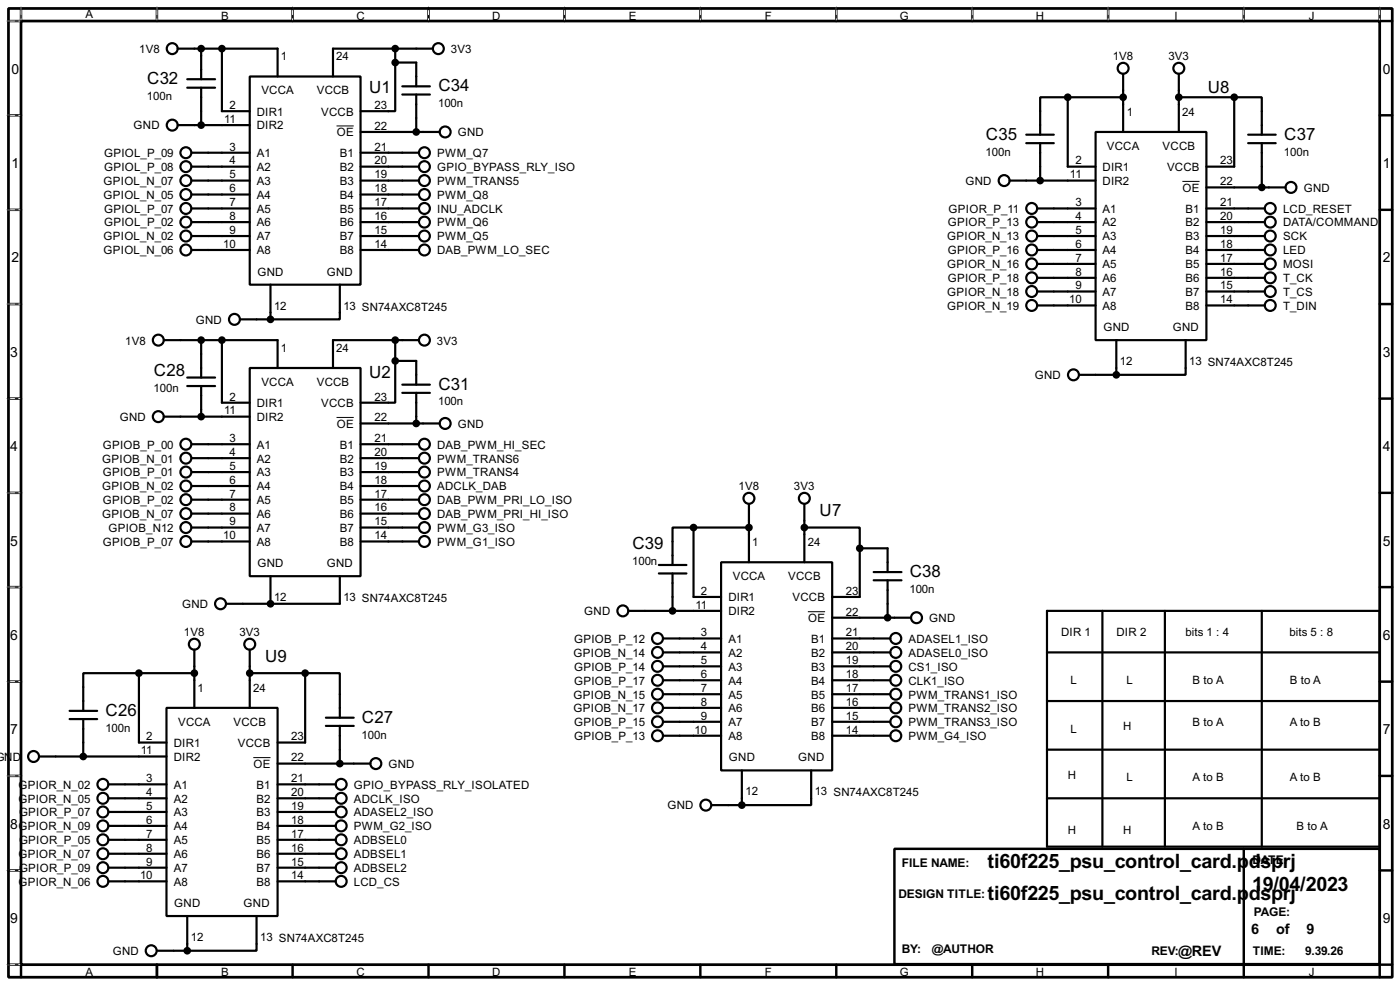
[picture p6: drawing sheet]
<svg xmlns="http://www.w3.org/2000/svg" width="256mm" height="180mm" viewBox="0 0 256 180" stroke-linecap="round" stroke-linejoin="round" font-family="sans-serif">
<path d="M1.6 1.6h253.5v177.3h-253.5zM3.9 3.9h248.9v172.7h-248.9z" fill="none" stroke="#000" stroke-width=".5"/>
<g fill="none" stroke="#000" stroke-width=".45">
<path d="M3.9 1.6v2.3h-2.3M28.8 1.6v2.3M53.6 1.6v2.3M78.5 1.6v2.3M103.4 1.6v2.3M128.3 1.6v2.3M153.2 1.6v2.3M178.1 1.6v2.3M203 1.6v2.3M227.9 1.6v2.3M252.8 1.6v2.3h2.3M1.6 21.1h2.3"/>
<path d="M1.6 38.4h2.3M252.8 21.1h2.3M252.8 38.4h2.3M1.6 55.7h2.3M252.8 55.7h2.3M1.6 73h2.3M252.8 73h2.3M1.6 90.2h2.3M252.8 90.2h2.3M1.6 107.5h2.3M252.8 107.5h2.3M1.6 124.8h2.3"/>
<path d="M252.8 124.8h2.3M1.6 142h2.3M1.6 159.3h2.3M163.9 155.4h88.9v21.1h-88.9zM227.9 155.4v21.1M252.8 142h2.3M252.8 159.3h2.3M1.6 176.6h2.3v2.3M28.8 176.6v2.3M53.6 176.6v2.3M78.5 176.6v2.3M103.4 176.6v2.3"/>
<path d="M128.3 176.6v2.3M153.2 176.6v2.3M178.1 176.6v2.3M203 176.6v2.3M227.9 176.6v2.3M255.1 176.6h-2.3v2.3"/>
</g>
<g fill="none" stroke="#fff" stroke-width=".18">
<path d="M1.3 3.9h2.3M3.9 1.3v2.3M28.8 1.3v2.3M53.6 1.3v2.3M78.5 1.3v2.3M103.4 1.3v2.3M128.3 1.3v2.3M153.2 1.3v2.3M178.1 1.3v2.3M203 1.3v2.3M227.9 1.3v2.3M252.8 1.3v2.3"/>
<path d="M1.3 21.1h2.3M1.3 38.4h2.3M1.3 55.7h2.3M1.3 73h2.3M1.3 90.2h2.3M1.3 107.5h2.3M1.3 124.8h2.3M1.3 142h2.3M1.3 159.3h2.3M1.3 176.6h2.3"/>
</g>
<g fill="none" stroke="#000" stroke-width=".18" stroke-dasharray=".5 1">
<path d="M1.3 3.9h2.3M3.9 1.3v2.3M28.8 1.3v2.3M53.6 1.3v2.3M78.5 1.3v2.3M103.4 1.3v2.3M128.3 1.3v2.3M153.2 1.3v2.3M178.1 1.3v2.3M203 1.3v2.3M227.9 1.3v2.3M252.8 1.3v2.3"/>
<path d="M1.3 21.1h2.3M1.3 38.4h2.3M1.3 55.7h2.3M1.3 73h2.3M1.3 90.2h2.3M1.3 107.5h2.3M1.3 124.8h2.3M1.3 142h2.3M1.3 159.3h2.3M1.3 176.6h2.3"/>
</g>
<g fill="none" stroke="#000" stroke-width=".4">
<path d="M32.6 8.9h18.3v5.1M34.3 14.5h5.1M34.3 16.1h5.1M36.9 8.9v5.6M36.9 16.1v6.8M40.7 8.9v11.5h5.1M45.8 14h20.3v38.1h-20.3zM72.4 11.5v8.9h-6.3M72.4 11.5h3.9v4.3M72.4 8.9v2.6M73.7 15.8h5.1M73.7 17.3h5.1"/>
<path d="M76.3 17.3v6.9M79.3 8.9h-18.3v5.1M195.6 17.8h-5v6.9M195.6 17.8v12.7h5.1M195.6 17.8h10.2M205.8 13.5v10.7M216 13.5v10.7M216 17.8h10.1M226.1 17.8h5.1v6.9M226.1 17.8v12.7h-5.1M32.6 22.9h13.2M35.1 28h10.7"/>
<path d="M35.1 33.1h10.7M35.1 30.5h10.7M35.1 38.2h10.7M35.1 35.6h10.7M66.1 28h10.7M66.1 33.1h10.7M66.1 30.5h10.7M66.1 38.2h10.7M66.1 35.6h10.7M66.1 24.2h14.5M185 33.1h15.7M188 24.7h5.1"/>
<path d="M188 26.2h5.1M190 38.2h10.7M190.6 26.2v6.9M200.7 24.2h20.3v38.1h-20.3zM221 38.2h10.7M221 34.3h14.5M228.7 24.7h5M228.7 26.2h5M231.2 26.2v8.1M35.1 40.7h10.7M35.1 43.2h10.7M35.1 45.8h10.7"/>
<path d="M44 58.5h5.6M49.6 52.1v6.4M62.3 52.1v6.4h-12.7M66.1 40.7h10.7M66.1 43.2h10.7M66.1 45.8h10.7M190 40.7h10.7M190 43.2h10.7M190 45.8h10.7M190 55.9h10.7M190 53.4h10.7M190 50.9h10.7"/>
<path d="M190 48.3h10.7M221 40.7h10.7M221 43.2h10.7M221 45.8h10.7M221 55.9h10.7M221 53.4h10.7M221 50.9h10.7M221 48.3h10.7M30 62.3h20.9v5.1M30 76.3h15.8M34.3 69.1h5.1M34.3 70.7h5.1"/>
<path d="M36.9 62.3v6.8M36.9 70.7v5.6M40.7 62.3v11.4h5.1M45.8 67.4h20.3v38.1h-20.3zM66.1 77.5h14.5M72.4 66.1v7.6h-6.3M72.4 66.1h3.9v4.3M72.4 62.3v3.8M73.7 70.4h5.1M73.7 71.9h5.1M76.3 71.9v5.6M76.8 62.3h-15.8v5.1"/>
<path d="M197.7 68.6h6.8M204.5 62.3v6.3M217.2 62.3v6.3h-12.7M35.1 83.9h10.7M35.1 81.3h10.7M35.1 86.4h10.7M35.1 91.5h10.7M35.1 89h10.7M35.1 94h10.7M35.1 96.6h10.7M35.1 99.1h10.7M66.1 83.9h10.7"/>
<path d="M66.1 81.3h10.7M66.1 86.4h10.7M66.1 91.5h10.7M66.1 89h10.7M66.1 94h10.7M66.1 96.6h10.7M66.1 99.1h10.7M127.1 96.6h-3.9v6.8M127.1 96.6h10.1M127.1 96.6v12.7h5M137.2 92.3v10.6M147.4 96.6h10.1v3.8"/>
<path d="M147.4 92.3v10.6M35.6 118.9v10.7M45.8 118.9v10.7M49.6 105.5v5M62.3 105.5v5h-20.8M115.1 111.8h17M120.7 103.4h5.1M120.7 105h5.1M121.5 119.4h10.6M121.5 116.9h10.6M123.2 105v6.8M132.1 102.9h20.4v38.1h-20.4z"/>
<path d="M152.5 119.4h10.6M152.5 116.9h10.6M152.5 113.1h14.4M157.5 100.4v8.9h-5M157.5 100.4h5.1v4.3M160.1 104.7h5.1M160.1 106.2h5.1M162.6 106.2v6.9M191.8 119.4h61M191.8 111.8h61v43.2h-61zM202 111.8v43.2M213.4 111.8v43.2"/>
<path d="M231.2 111.8v43.2M7.2 138.5h23.3M12.8 130.1h5M12.8 131.6h5M15.3 131.6v6.9M25.5 123.2h-10.2v6.9M25.5 123.2v12.7h5M25.5 123.2h10.1M30.5 129.6h20.4v38.1h-20.4zM45.8 123.2h10.1M50.9 139.8h17M55.9 123.2h6.4v8.2"/>
<path d="M55.9 123.2v12.7h-5M59.7 131.4h5.1M59.7 132.9h5.1M62.3 132.9v6.9M121.5 122h10.6M121.5 124.5h10.6M121.5 127.1h10.6M121.5 129.6h10.6M121.5 132.1h10.6M121.5 134.7h10.6M152.5 122h10.6M152.5 124.5h10.6"/>
<path d="M152.5 127.1h10.6M152.5 129.6h10.6M152.5 132.1h10.6M152.5 134.7h10.6M191.8 128.3h61M191.8 137.2h61M19.9 158.8h10.6M19.9 156.3h10.6M19.9 153.7h10.6M19.9 143.6h10.6M19.9 146.1h10.6M19.9 148.6h10.6"/>
<path d="M19.9 151.2h10.6M50.9 158.8h10.6M50.9 156.3h10.6M50.9 153.7h10.6M50.9 143.6h10.6M50.9 146.1h10.6M50.9 148.6h10.6M50.9 151.2h10.6M130.4 147.4h5.5M135.9 141v6.4M148.6 141v6.4h-12.7M191.8 146.1h61"/>
<path d="M19.9 161.3h10.6M28.8 174h5.5M34.3 167.7v6.3M47 167.7v6.3h-12.7M50.9 161.3h10.6"/>
<circle cx="31.5" cy="8.9" r="1"/>
<circle cx="80.3" cy="8.9" r="1"/>
<circle cx="205.7" cy="12.5" r="1"/>
<circle cx="215.9" cy="12.5" r="1"/>
<circle cx="31.5" cy="22.9" r="1"/>
<circle cx="34" cy="33.1" r="1"/>
<circle cx="34" cy="28" r="1"/>
<circle cx="34" cy="30.5" r="1"/>
<circle cx="34" cy="35.6" r="1"/>
<circle cx="34" cy="38.2" r="1"/>
<circle cx="77.7" cy="30.5" r="1"/>
<circle cx="77.7" cy="35.6" r="1"/>
<circle cx="77.7" cy="28" r="1"/>
<circle cx="77.7" cy="33.1" r="1"/>
<circle cx="77.7" cy="38.2" r="1"/>
<circle cx="81.5" cy="24.2" r="1"/>
<circle cx="183.9" cy="33.1" r="1"/>
<circle cx="189" cy="38.2" r="1"/>
<circle cx="232.7" cy="38.2" r="1"/>
<circle cx="236.5" cy="34.3" r="1"/>
<circle cx="34" cy="45.8" r="1"/>
<circle cx="34" cy="40.7" r="1"/>
<circle cx="34" cy="43.2" r="1"/>
<circle cx="42.9" cy="58.5" r="1"/>
<circle cx="77.7" cy="45.8" r="1"/>
<circle cx="77.7" cy="40.7" r="1"/>
<circle cx="77.7" cy="43.2" r="1"/>
<circle cx="189" cy="43.2" r="1"/>
<circle cx="189" cy="48.3" r="1"/>
<circle cx="189" cy="40.7" r="1"/>
<circle cx="189" cy="45.8" r="1"/>
<circle cx="189" cy="50.9" r="1"/>
<circle cx="189" cy="55.9" r="1"/>
<circle cx="189" cy="53.4" r="1"/>
<circle cx="232.7" cy="43.2" r="1"/>
<circle cx="232.7" cy="48.3" r="1"/>
<circle cx="232.7" cy="45.8" r="1"/>
<circle cx="232.7" cy="40.7" r="1"/>
<circle cx="232.7" cy="50.9" r="1"/>
<circle cx="232.7" cy="55.9" r="1"/>
<circle cx="232.7" cy="53.4" r="1"/>
<circle cx="29" cy="62.3" r="1"/>
<circle cx="29" cy="76.3" r="1"/>
<circle cx="77.7" cy="62.3" r="1"/>
<circle cx="81.5" cy="77.5" r="1"/>
<circle cx="196.6" cy="68.6" r="1"/>
<circle cx="34" cy="96.6" r="1"/>
<circle cx="34" cy="86.4" r="1"/>
<circle cx="34" cy="94" r="1"/>
<circle cx="34" cy="89" r="1"/>
<circle cx="34" cy="99.1" r="1"/>
<circle cx="34" cy="81.3" r="1"/>
<circle cx="34" cy="83.9" r="1"/>
<circle cx="34" cy="91.5" r="1"/>
<circle cx="77.7" cy="81.3" r="1"/>
<circle cx="77.7" cy="89" r="1"/>
<circle cx="77.7" cy="99.1" r="1"/>
<circle cx="77.7" cy="94" r="1"/>
<circle cx="77.7" cy="91.5" r="1"/>
<circle cx="77.7" cy="96.6" r="1"/>
<circle cx="77.7" cy="83.9" r="1"/>
<circle cx="77.7" cy="86.4" r="1"/>
<circle cx="137.2" cy="91.2" r="1"/>
<circle cx="147.3" cy="91.2" r="1"/>
<circle cx="35.6" cy="117.9" r="1"/>
<circle cx="40.4" cy="110.5" r="1"/>
<circle cx="45.7" cy="117.9" r="1"/>
<circle cx="114.1" cy="111.8" r="1"/>
<circle cx="120.4" cy="119.4" r="1"/>
<circle cx="120.4" cy="116.9" r="1"/>
<circle cx="164.1" cy="119.4" r="1"/>
<circle cx="164.1" cy="116.9" r="1"/>
<circle cx="167.9" cy="113.1" r="1"/>
<circle cx="6.1" cy="138.5" r="1"/>
<circle cx="68.8" cy="139.8" r="1"/>
<circle cx="120.4" cy="129.6" r="1"/>
<circle cx="120.4" cy="122" r="1"/>
<circle cx="120.4" cy="132.1" r="1"/>
<circle cx="120.4" cy="134.7" r="1"/>
<circle cx="120.4" cy="124.5" r="1"/>
<circle cx="120.4" cy="127.1" r="1"/>
<circle cx="164.1" cy="129.6" r="1"/>
<circle cx="164.1" cy="134.7" r="1"/>
<circle cx="164.1" cy="127.1" r="1"/>
<circle cx="164.1" cy="124.5" r="1"/>
<circle cx="164.1" cy="122" r="1"/>
<circle cx="164.1" cy="132.1" r="1"/>
<circle cx="18.8" cy="143.6" r="1"/>
<circle cx="18.8" cy="153.7" r="1"/>
<circle cx="18.8" cy="151.2" r="1"/>
<circle cx="18.8" cy="146.1" r="1"/>
<circle cx="18.8" cy="148.6" r="1"/>
<circle cx="18.8" cy="156.3" r="1"/>
<circle cx="18.8" cy="158.8" r="1"/>
<circle cx="62.5" cy="143.6" r="1"/>
<circle cx="62.5" cy="156.3" r="1"/>
<circle cx="62.5" cy="151.2" r="1"/>
<circle cx="62.5" cy="153.7" r="1"/>
<circle cx="62.5" cy="158.8" r="1"/>
<circle cx="62.5" cy="148.6" r="1"/>
<circle cx="62.5" cy="146.1" r="1"/>
<circle cx="129.3" cy="147.4" r="1"/>
<circle cx="18.8" cy="161.3" r="1"/>
<circle cx="27.7" cy="174" r="1"/>
<circle cx="62.5" cy="161.3" r="1"/>
</g>
<circle cx="49.6" cy="110.5" r=".2" fill="#000"/>
<path d="M61.7 23.1h3.1M216.6 33.2h3.2M61.7 76.4h3.1M148 112h3.2M46.4 138.7h3.2" fill="none" stroke="#000" stroke-width=".18"/>
<g fill="#000" stroke="#000" stroke-width=".4">
<circle cx="36.8" cy="8.9" r=".5"/>
<circle cx="40.6" cy="8.9" r=".5"/>
<circle cx="72.4" cy="8.9" r=".5"/>
<circle cx="72.4" cy="11.5" r=".5"/>
<circle cx="195.6" cy="17.8" r=".5"/>
<circle cx="205.7" cy="17.8" r=".5"/>
<circle cx="215.9" cy="17.8" r=".5"/>
<circle cx="226.1" cy="17.8" r=".5"/>
<circle cx="36.8" cy="22.9" r=".5"/>
<circle cx="76.2" cy="24.2" r=".5"/>
<circle cx="190.5" cy="33.1" r=".5"/>
<circle cx="231.1" cy="34.3" r=".5"/>
<circle cx="49.5" cy="58.5" r=".5"/>
<circle cx="36.8" cy="62.3" r=".5"/>
<circle cx="36.8" cy="76.3" r=".5"/>
<circle cx="40.6" cy="62.3" r=".5"/>
<circle cx="72.4" cy="66.1" r=".5"/>
<circle cx="72.4" cy="62.3" r=".5"/>
<circle cx="76.2" cy="77.5" r=".5"/>
<circle cx="204.5" cy="68.6" r=".5"/>
<circle cx="127" cy="96.6" r=".5"/>
<circle cx="137.2" cy="96.6" r=".5"/>
<circle cx="147.3" cy="96.6" r=".5"/>
<circle cx="49.5" cy="110.5" r=".5"/>
<circle cx="123.2" cy="111.8" r=".5"/>
<circle cx="157.5" cy="100.4" r=".5"/>
<circle cx="162.6" cy="113.1" r=".5"/>
<circle cx="15.2" cy="138.5" r=".5"/>
<circle cx="25.4" cy="123.2" r=".5"/>
<circle cx="35.6" cy="123.2" r=".5"/>
<circle cx="45.7" cy="123.2" r=".5"/>
<circle cx="55.9" cy="123.2" r=".5"/>
<circle cx="62.2" cy="139.8" r=".5"/>
<circle cx="135.9" cy="147.4" r=".5"/>
<circle cx="34.3" cy="174" r=".5"/>
</g>
<g font-size="4.1">
<text x="180.9" y="158.9">ti60f225_psu_control_card.p</text>
<text x="228.8" y="158.9">dsprj</text>
<text x="180.9" y="164.8">ti60f225_psu_control_card.p</text>
<text x="228.8" y="164.8">dsprj</text>
<text x="229.4" y="163">19/04/2023</text>
</g>
<g font-size="3.5">
<text x="27" y="15.5">C32</text>
<text x="67.6" y="17">U1</text>
<text x="80.3" y="16.7">C34</text>
<text x="221.3" y="17">U8</text>
<text x="180.6" y="25.6">C35</text>
<text x="235.3" y="25.6">C37</text>
<text x="28.2" y="68.8">C28</text>
<text x="67.6" y="69.1">U2</text>
<text x="80.3" y="71.3">C31</text>
<text x="150.2" y="94.5">U7</text>
<text x="115.9" y="100.5">C39</text>
<text x="166.7" y="105.6">C38</text>
<text x="48.6" y="121.2">U9</text>
<text x="19.4" y="131">C26</text>
<text x="66.3" y="132.3">C27</text>
</g>
<g font-size="3">
<text x="229.2" y="170.9">6</text>
<text x="233.8" y="170.9">of</text>
<text x="239.4" y="170.9">9</text>
<text x="215.9" y="174.9">@REV</text>
</g>
<g font-size="2.9">
<text x="2.1" y="13.5">0</text>
<text x="253.4" y="13.5">0</text>
<text x="2.1" y="30.7">1</text>
<text x="253.4" y="30.7">1</text>
<text x="2.1" y="48">2</text>
<text x="253.4" y="48">2</text>
<text x="1.9" y="65.3">3</text>
<text x="253.4" y="65.3">3</text>
<text x="1.9" y="82.5">4</text>
<text x="253.4" y="82.5">4</text>
<text x="1.9" y="99.9">5</text>
<text x="253.4" y="99.9">5</text>
<text x="1.9" y="117.1">6</text>
<text x="253.4" y="117.1">6</text>
<text x="1.9" y="134.4">7</text>
<text x="253.4" y="134.4">7</text>
<text x="1.9" y="151.7">8</text>
<text x="253.4" y="151.7">8</text>
<text x="1.9" y="168.9">9</text>
<text x="253.4" y="168.9">9</text>
</g>
<g font-size="2.5">
<text x="165.2" y="158.7">FILE NAME:</text>
<text x="229.4" y="158.2">DATE:</text>
<text x="164.6" y="164.3">DESIGN TITLE:</text>
<text x="229.7" y="167.6">PAGE:</text>
<text x="165.2" y="174.5">BY:</text>
<text x="170.7" y="174.5">@AUTHOR</text>
<text x="210.9" y="174.7">REV:</text>
<text x="229.5" y="174.7">TIME:</text>
<text x="239.1" y="174.7">9.39.26</text>
</g>
<g font-size="2.4">
<text x="15.6" y="3.4">A</text>
<text x="40.5" y="3.6">B</text>
<text x="65.3" y="3.6">C</text>
<text x="90.2" y="3.6">D</text>
<text x="115.2" y="3.6">E</text>
<text x="140.1" y="3.6">F</text>
<text x="164.8" y="3.6">G</text>
<text x="189.8" y="3.6">H</text>
<text x="215.1" y="3.6">I</text>
<text x="239.8" y="3.6">J</text>
<text x="25.5" y="9.7">1V8</text>
<text x="51.5" y="11.1">1</text>
<text x="61.6" y="11.1">24</text>
<text x="82.6" y="9.7">3V3</text>
<text x="203.9" y="11">1V8</text>
<text x="214.1" y="11">3V3</text>
<text x="47.9" y="17.3">VCCA</text>
<text x="58" y="17.3">VCCB</text>
<text x="24.5" y="23.7">GND</text>
<text x="26.9" y="18.3">100n</text>
<text x="41.1" y="22.5">11</text>
<text x="42.1" y="19.9">2</text>
<text x="47" y="21.2">DIR1</text>
<text x="47" y="23.7">DIR2</text>
<text x="58.8" y="21.2">VCCB</text>
<text x="68.6" y="19.9">23</text>
<text x="68.6" y="23.8">22</text>
<text x="80.3" y="19.6">100n</text>
<text x="206.4" y="21.2">1</text>
<text x="216.6" y="21.2">24</text>
<text x="19.1" y="28.8">GPIOL_P_09</text>
<text x="42.1" y="27.5">3</text>
<text x="47" y="28.8">A1</text>
<text x="61.7" y="25">OE</text>
<text x="62.2" y="28.8">B1</text>
<text x="68.6" y="27.5">21</text>
<text x="80.1" y="28.8">PWM_Q7</text>
<text x="83.9" y="25">GND</text>
<text x="180.6" y="28.5">100n</text>
<text x="202.8" y="27.5">VCCA</text>
<text x="213" y="27.5">VCCB</text>
<text x="235.2" y="28.5">100n</text>
<text x="19" y="33.9">GPIOL_N_07</text>
<text x="19.1" y="31.3">GPIOL_P_08</text>
<text x="42.1" y="30.1">4</text>
<text x="42.1" y="32.6">5</text>
<text x="42.1" y="35.2">6</text>
<text x="47" y="31.3">A2</text>
<text x="47" y="33.9">A3</text>
<text x="62.2" y="31.3">B2</text>
<text x="62.2" y="33.9">B3</text>
<text x="68.6" y="30.1">20</text>
<text x="68.6" y="32.6">19</text>
<text x="68.6" y="35.2">18</text>
<text x="80.1" y="33.9">PWM_TRANS5</text>
<text x="80.1" y="31.3">GPIO_BYPASS_RLY_ISO</text>
<text x="176.9" y="33.9">GND</text>
<text x="196" y="32.6">11</text>
<text x="197" y="30.1">2</text>
<text x="202" y="31.3">DIR1</text>
<text x="202" y="33.9">DIR2</text>
<text x="213.8" y="31.3">VCCB</text>
<text x="216.6" y="35.1">OE</text>
<text x="223.6" y="30.1">23</text>
<text x="223.6" y="33.9">22</text>
<text x="238.8" y="35.1">GND</text>
<text x="19" y="36.4">GPIOL_N_05</text>
<text x="19.1" y="39">GPIOL_P_07</text>
<text x="19.1" y="41.5">GPIOL_P_02</text>
<text x="42.1" y="37.7">7</text>
<text x="42.1" y="40.2">8</text>
<text x="47" y="36.4">A4</text>
<text x="47" y="39">A5</text>
<text x="47" y="41.5">A6</text>
<text x="62.2" y="36.4">B4</text>
<text x="62.2" y="39">B5</text>
<text x="62.2" y="41.5">B6</text>
<text x="68.6" y="37.7">17</text>
<text x="68.6" y="40.2">16</text>
<text x="80.1" y="39">INU_ADCLK</text>
<text x="80.1" y="36.4">PWM_Q8</text>
<text x="80.1" y="41.5">PWM_Q6</text>
<text x="173.6" y="41.5">GPIOR_P_13</text>
<text x="173.8" y="39">GPIOR_P_11</text>
<text x="197" y="37.7">3</text>
<text x="197" y="40.2">4</text>
<text x="202" y="39">A1</text>
<text x="202" y="41.5">A2</text>
<text x="217.2" y="39">B1</text>
<text x="217.2" y="41.5">B2</text>
<text x="223.6" y="37.7">21</text>
<text x="223.6" y="40.2">20</text>
<text x="235" y="41.5">DATA/COMMAND</text>
<text x="235" y="39">LCD_RESET</text>
<text x="19" y="44">GPIOL_N_02</text>
<text x="19" y="46.6">GPIOL_N_06</text>
<text x="40.9" y="45.4">10</text>
<text x="42.1" y="42.8">9</text>
<text x="47" y="44">A7</text>
<text x="47" y="46.6">A8</text>
<text x="62.2" y="44">B7</text>
<text x="62.2" y="46.6">B8</text>
<text x="68.6" y="42.8">15</text>
<text x="68.6" y="45.4">14</text>
<text x="80.1" y="44">PWM_Q5</text>
<text x="80.1" y="46.6">DAB_PWM_LO_SEC</text>
<text x="173.5" y="44">GPIOR_N_13</text>
<text x="173.6" y="46.6">GPIOR_P_16</text>
<text x="197" y="42.8">5</text>
<text x="197" y="45.4">6</text>
<text x="197" y="47.9">7</text>
<text x="202" y="44">A3</text>
<text x="202" y="46.6">A4</text>
<text x="217.2" y="44">B3</text>
<text x="217.2" y="46.6">B4</text>
<text x="223.6" y="42.8">19</text>
<text x="223.6" y="45.4">18</text>
<text x="223.6" y="47.9">17</text>
<text x="235" y="46.6">LED</text>
<text x="235" y="44">SCK</text>
<text x="47.2" y="50.4">GND</text>
<text x="59.9" y="50.4">GND</text>
<text x="173.5" y="49.1">GPIOR_N_16</text>
<text x="173.6" y="51.7">GPIOR_P_18</text>
<text x="197" y="50.4">8</text>
<text x="197" y="52.9">9</text>
<text x="202" y="49.1">A5</text>
<text x="202" y="51.7">A6</text>
<text x="217.2" y="49.1">B5</text>
<text x="217.2" y="51.7">B6</text>
<text x="223.6" y="50.4">16</text>
<text x="223.6" y="52.9">15</text>
<text x="235" y="51.7">T_CK</text>
<text x="235" y="49.1">MOSI</text>
<text x="35.9" y="59.3">GND</text>
<text x="50.2" y="56.7">12</text>
<text x="62.9" y="56.7">13 SN74AXC8T245</text>
<text x="173.5" y="54.2">GPIOR_N_18</text>
<text x="173.5" y="56.7">GPIOR_N_19</text>
<text x="195.9" y="55.5">10</text>
<text x="202" y="54.2">A7</text>
<text x="202" y="56.7">A8</text>
<text x="217.2" y="54.2">B7</text>
<text x="217.2" y="56.7">B8</text>
<text x="223.6" y="55.5">14</text>
<text x="235" y="56.7">T_DIN</text>
<text x="235" y="54.2">T_CS</text>
<text x="23" y="63.1">1V8</text>
<text x="51.5" y="64.4">1</text>
<text x="61.6" y="64.4">24</text>
<text x="80.1" y="63.1">3V3</text>
<text x="202.1" y="60.6">GND</text>
<text x="214.8" y="60.6">GND</text>
<text x="28.2" y="71.7">100n</text>
<text x="47.9" y="70.6">VCCA</text>
<text x="58" y="70.6">VCCB</text>
<text x="189.6" y="69.4">GND</text>
<text x="205.2" y="66.8">12</text>
<text x="217.9" y="66.8">13 SN74AXC8T245</text>
<text x="21.9" y="77.1">GND</text>
<text x="41.1" y="75.8">11</text>
<text x="42.1" y="73.3">2</text>
<text x="47" y="74.5">DIR1</text>
<text x="47" y="77.1">DIR2</text>
<text x="58.8" y="74.5">VCCB</text>
<text x="68.6" y="73.3">23</text>
<text x="68.6" y="77.1">22</text>
<text x="80.3" y="74.2">100n</text>
<text x="18.8" y="82.1">GPIOB_P_00</text>
<text x="42.1" y="80.9">3</text>
<text x="42.1" y="83.5">4</text>
<text x="47" y="82.1">A1</text>
<text x="61.7" y="78.3">OE</text>
<text x="62.2" y="82.1">B1</text>
<text x="68.6" y="80.9">21</text>
<text x="68.6" y="83.5">20</text>
<text x="80.1" y="82.1">DAB_PWM_HI_SEC</text>
<text x="83.9" y="78.3">GND</text>
<text x="18.7" y="84.7">GPIOB_N_01</text>
<text x="18.7" y="89.8">GPIOB_N_02</text>
<text x="18.8" y="87.2">GPIOB_P_01</text>
<text x="42.1" y="86">5</text>
<text x="42.1" y="88.5">6</text>
<text x="47" y="84.7">A2</text>
<text x="47" y="87.2">A3</text>
<text x="47" y="89.8">A4</text>
<text x="62.2" y="84.7">B2</text>
<text x="62.2" y="87.2">B3</text>
<text x="62.2" y="89.8">B4</text>
<text x="68.6" y="86">19</text>
<text x="68.6" y="88.5">18</text>
<text x="80.1" y="84.7">PWM_TRANS6</text>
<text x="80.1" y="87.2">PWM_TRANS4</text>
<text x="80.1" y="89.8">ADCLK_DAB</text>
<text x="135.3" y="89.8">1V8</text>
<text x="145.5" y="89.8">3V3</text>
<text x="18.7" y="94.8">GPIOB_N_07</text>
<text x="18.8" y="92.3">GPIOB_P_02</text>
<text x="42.1" y="91.1">7</text>
<text x="42.1" y="93.6">8</text>
<text x="47" y="92.3">A5</text>
<text x="47" y="94.8">A6</text>
<text x="62.2" y="92.3">B5</text>
<text x="62.2" y="94.8">B6</text>
<text x="68.6" y="91.1">17</text>
<text x="68.6" y="93.6">16</text>
<text x="80.1" y="92.3">DAB_PWM_PRI_LO_ISO</text>
<text x="80.1" y="94.8">DAB_PWM_PRI_HI_ISO</text>
<text x="18.8" y="99.9">GPIOB_P_07</text>
<text x="19.9" y="97.4">GPIOB_N12</text>
<text x="40.9" y="98.7">10</text>
<text x="42.1" y="96.2">9</text>
<text x="47" y="97.4">A7</text>
<text x="47" y="99.9">A8</text>
<text x="62.2" y="97.4">B7</text>
<text x="62.2" y="99.9">B8</text>
<text x="68.6" y="96.2">15</text>
<text x="68.6" y="98.7">14</text>
<text x="80.1" y="97.4">PWM_G3_ISO</text>
<text x="80.1" y="99.9">PWM_G1_ISO</text>
<text x="137.8" y="100">1</text>
<text x="148" y="100">24</text>
<text x="47.2" y="103.8">GND</text>
<text x="59.9" y="103.8">GND</text>
<text x="115.8" y="103.5">100n</text>
<text x="134.2" y="106.2">VCCA</text>
<text x="144.4" y="106.2">VCCB</text>
<text x="33.4" y="111.3">GND</text>
<text x="50.2" y="110">12</text>
<text x="62.9" y="110">13 SN74AXC8T245</text>
<text x="107" y="112.6">GND</text>
<text x="127.4" y="111.4">11</text>
<text x="128.4" y="108.9">2</text>
<text x="133.4" y="110.1">DIR1</text>
<text x="133.4" y="112.6">DIR2</text>
<text x="145.2" y="110.1">VCCB</text>
<text x="148" y="113.9">OE</text>
<text x="155" y="108.9">23</text>
<text x="155" y="112.7">22</text>
<text x="166.6" y="108.5">100n</text>
<text x="170.2" y="113.9">GND</text>
<text x="33.7" y="116.4">1V8</text>
<text x="43.9" y="116.4">3V3</text>
<text x="105.2" y="117.7">GPIOB_P_12</text>
<text x="128.4" y="116.5">3</text>
<text x="128.4" y="119">4</text>
<text x="133.4" y="117.7">A1</text>
<text x="148.6" y="117.7">B1</text>
<text x="155" y="116.5">21</text>
<text x="155" y="119">20</text>
<text x="166.4" y="117.7">ADASEL1_ISO</text>
<text x="194.4" y="116.4">DIR 1</text>
<text x="204.5" y="116.4">DIR 2</text>
<text x="217.2" y="116.4">bits 1 : 4</text>
<text x="236.3" y="116.4">bits 5 : 8</text>
<text x="105.1" y="120.2">GPIOB_N_14</text>
<text x="105.2" y="122.8">GPIOB_P_14</text>
<text x="105.2" y="125.3">GPIOB_P_17</text>
<text x="128.4" y="121.6">5</text>
<text x="128.4" y="124.1">6</text>
<text x="133.4" y="120.2">A2</text>
<text x="133.4" y="122.8">A3</text>
<text x="133.4" y="125.3">A4</text>
<text x="148.6" y="120.2">B2</text>
<text x="148.6" y="122.8">B3</text>
<text x="148.6" y="125.3">B4</text>
<text x="155" y="121.6">19</text>
<text x="155" y="124.1">18</text>
<text x="166.4" y="120.2">ADASEL0_ISO</text>
<text x="166.4" y="122.8">CS1_ISO</text>
<text x="166.4" y="125.3">CLK1_ISO</text>
<text x="196.1" y="125.2">L</text>
<text x="206.3" y="125.2">L</text>
<text x="218.5" y="125.2">B to A</text>
<text x="236.3" y="125.2">B to A</text>
<text x="36.2" y="126.7">1</text>
<text x="46.4" y="126.7">24</text>
<text x="105.1" y="127.9">GPIOB_N_15</text>
<text x="105.1" y="130.4">GPIOB_N_17</text>
<text x="128.4" y="126.7">7</text>
<text x="128.4" y="129.2">8</text>
<text x="128.4" y="131.7">9</text>
<text x="133.4" y="127.9">A5</text>
<text x="133.4" y="130.4">A6</text>
<text x="148.6" y="127.9">B5</text>
<text x="148.6" y="130.4">B6</text>
<text x="155" y="126.7">17</text>
<text x="155" y="129.2">16</text>
<text x="155" y="131.7">15</text>
<text x="166.4" y="127.9">PWM_TRANS1_ISO</text>
<text x="166.4" y="130.4">PWM_TRANS2_ISO</text>
<text x="19.3" y="133.9">100n</text>
<text x="26.8" y="135.5">2</text>
<text x="31.8" y="136.7">DIR1</text>
<text x="32.6" y="132.9">VCCA</text>
<text x="42.8" y="132.9">VCCB</text>
<text x="43.6" y="136.7">VCCB</text>
<text x="53.4" y="135.5">23</text>
<text x="66.3" y="135.2">100n</text>
<text x="105.2" y="132.9">GPIOB_P_15</text>
<text x="105.2" y="135.5">GPIOB_P_13</text>
<text x="127.3" y="134.3">10</text>
<text x="133.4" y="132.9">A7</text>
<text x="133.4" y="135.5">A8</text>
<text x="148.6" y="132.9">B7</text>
<text x="148.6" y="135.5">B8</text>
<text x="155" y="134.3">14</text>
<text x="166.4" y="132.9">PWM_TRANS3_ISO</text>
<text x="166.4" y="135.5">PWM_G4_ISO</text>
<text x="196.1" y="134.1">L</text>
<text x="205.8" y="133.6">H</text>
<text x="218.5" y="132.9">B to A</text>
<text x="236.3" y="132.9">A to B</text>
<text x="-.9" y="139.3">GND</text>
<text x="25.8" y="138.1">11</text>
<text x="26.8" y="143.2">3</text>
<text x="31.8" y="139.3">DIR2</text>
<text x="46.4" y="140.6">OE</text>
<text x="53.4" y="143.2">21</text>
<text x="53.4" y="139.4">22</text>
<text x="71.2" y="140.6">GND</text>
<text x="133.5" y="139.4">GND</text>
<text x="146.2" y="139.4">GND</text>
<text x="195.6" y="142.5">H</text>
<text x="206.3" y="143">L</text>
<text x="218.5" y="143">A to B</text>
<text x="236.3" y="143">A to B</text>
<text x="3.4" y="144.4">GPIOR_N_02</text>
<text x="3.4" y="146.9">GPIOR_N_05</text>
<text x="3.5" y="149.4">GPIOR_P_07</text>
<text x="26.8" y="145.7">4</text>
<text x="26.8" y="148.2">5</text>
<text x="31.8" y="144.4">A1</text>
<text x="31.8" y="146.9">A2</text>
<text x="31.8" y="149.4">A3</text>
<text x="47" y="144.4">B1</text>
<text x="47" y="146.9">B2</text>
<text x="47" y="149.4">B3</text>
<text x="53.4" y="145.7">20</text>
<text x="53.4" y="148.2">19</text>
<text x="64.8" y="144.4">GPIO_BYPASS_RLY_ISOLATED</text>
<text x="64.8" y="146.9">ADCLK_ISO</text>
<text x="64.8" y="149.4">ADASEL2_ISO</text>
<text x="122.3" y="148.2">GND</text>
<text x="136.6" y="145.6">12</text>
<text x="149.3" y="145.6">13 SN74AXC8T245</text>
<text x="3.4" y="152">GPIOR_N_09</text>
<text x="3.5" y="154.5">GPIOR_P_05</text>
<text x="26.8" y="150.8">6</text>
<text x="26.8" y="153.3">7</text>
<text x="26.8" y="155.9">8</text>
<text x="31.8" y="152">A4</text>
<text x="31.8" y="154.5">A5</text>
<text x="47" y="152">B4</text>
<text x="47" y="154.5">B5</text>
<text x="53.4" y="150.8">18</text>
<text x="53.4" y="153.3">17</text>
<text x="53.4" y="155.9">16</text>
<text x="64.8" y="154.5">ADBSEL0</text>
<text x="64.8" y="152">PWM_G2_ISO</text>
<text x="195.6" y="152.7">H</text>
<text x="205.8" y="152.7">H</text>
<text x="218.5" y="151.9">A to B</text>
<text x="237.5" y="151.9">B to A</text>
<text x="3.4" y="157.1">GPIOR_N_07</text>
<text x="3.5" y="159.6">GPIOR_P_09</text>
<text x="25.7" y="160.9">10</text>
<text x="26.8" y="158.4">9</text>
<text x="31.8" y="157.1">A6</text>
<text x="31.8" y="159.6">A7</text>
<text x="47" y="157.1">B6</text>
<text x="47" y="159.6">B7</text>
<text x="53.4" y="158.4">15</text>
<text x="53.4" y="160.9">14</text>
<text x="64.8" y="159.6">ADBSEL2</text>
<text x="64.8" y="157.1">ADBSEL1</text>
<text x="3.4" y="162.1">GPIOR_N_06</text>
<text x="31.8" y="162.1">A8</text>
<text x="31.9" y="166">GND</text>
<text x="44.6" y="166">GND</text>
<text x="47" y="162.1">B8</text>
<text x="64.8" y="162.1">LCD_CS</text>
<text x="35" y="172.2">12</text>
<text x="47.7" y="172.2">13 SN74AXC8T245</text>
<text x="15.6" y="178.7">A</text>
<text x="20.7" y="174.8">GND</text>
<text x="40.5" y="178.7">B</text>
<text x="65.3" y="178.7">C</text>
<text x="90.2" y="178.7">D</text>
<text x="115.2" y="178.7">E</text>
<text x="140.1" y="178.7">F</text>
<text x="164.8" y="178.7">G</text>
<text x="189.8" y="178.7">H</text>
<text x="215.1" y="178.7">I</text>
<text x="239.8" y="178.7">J</text>
</g>
</svg>
